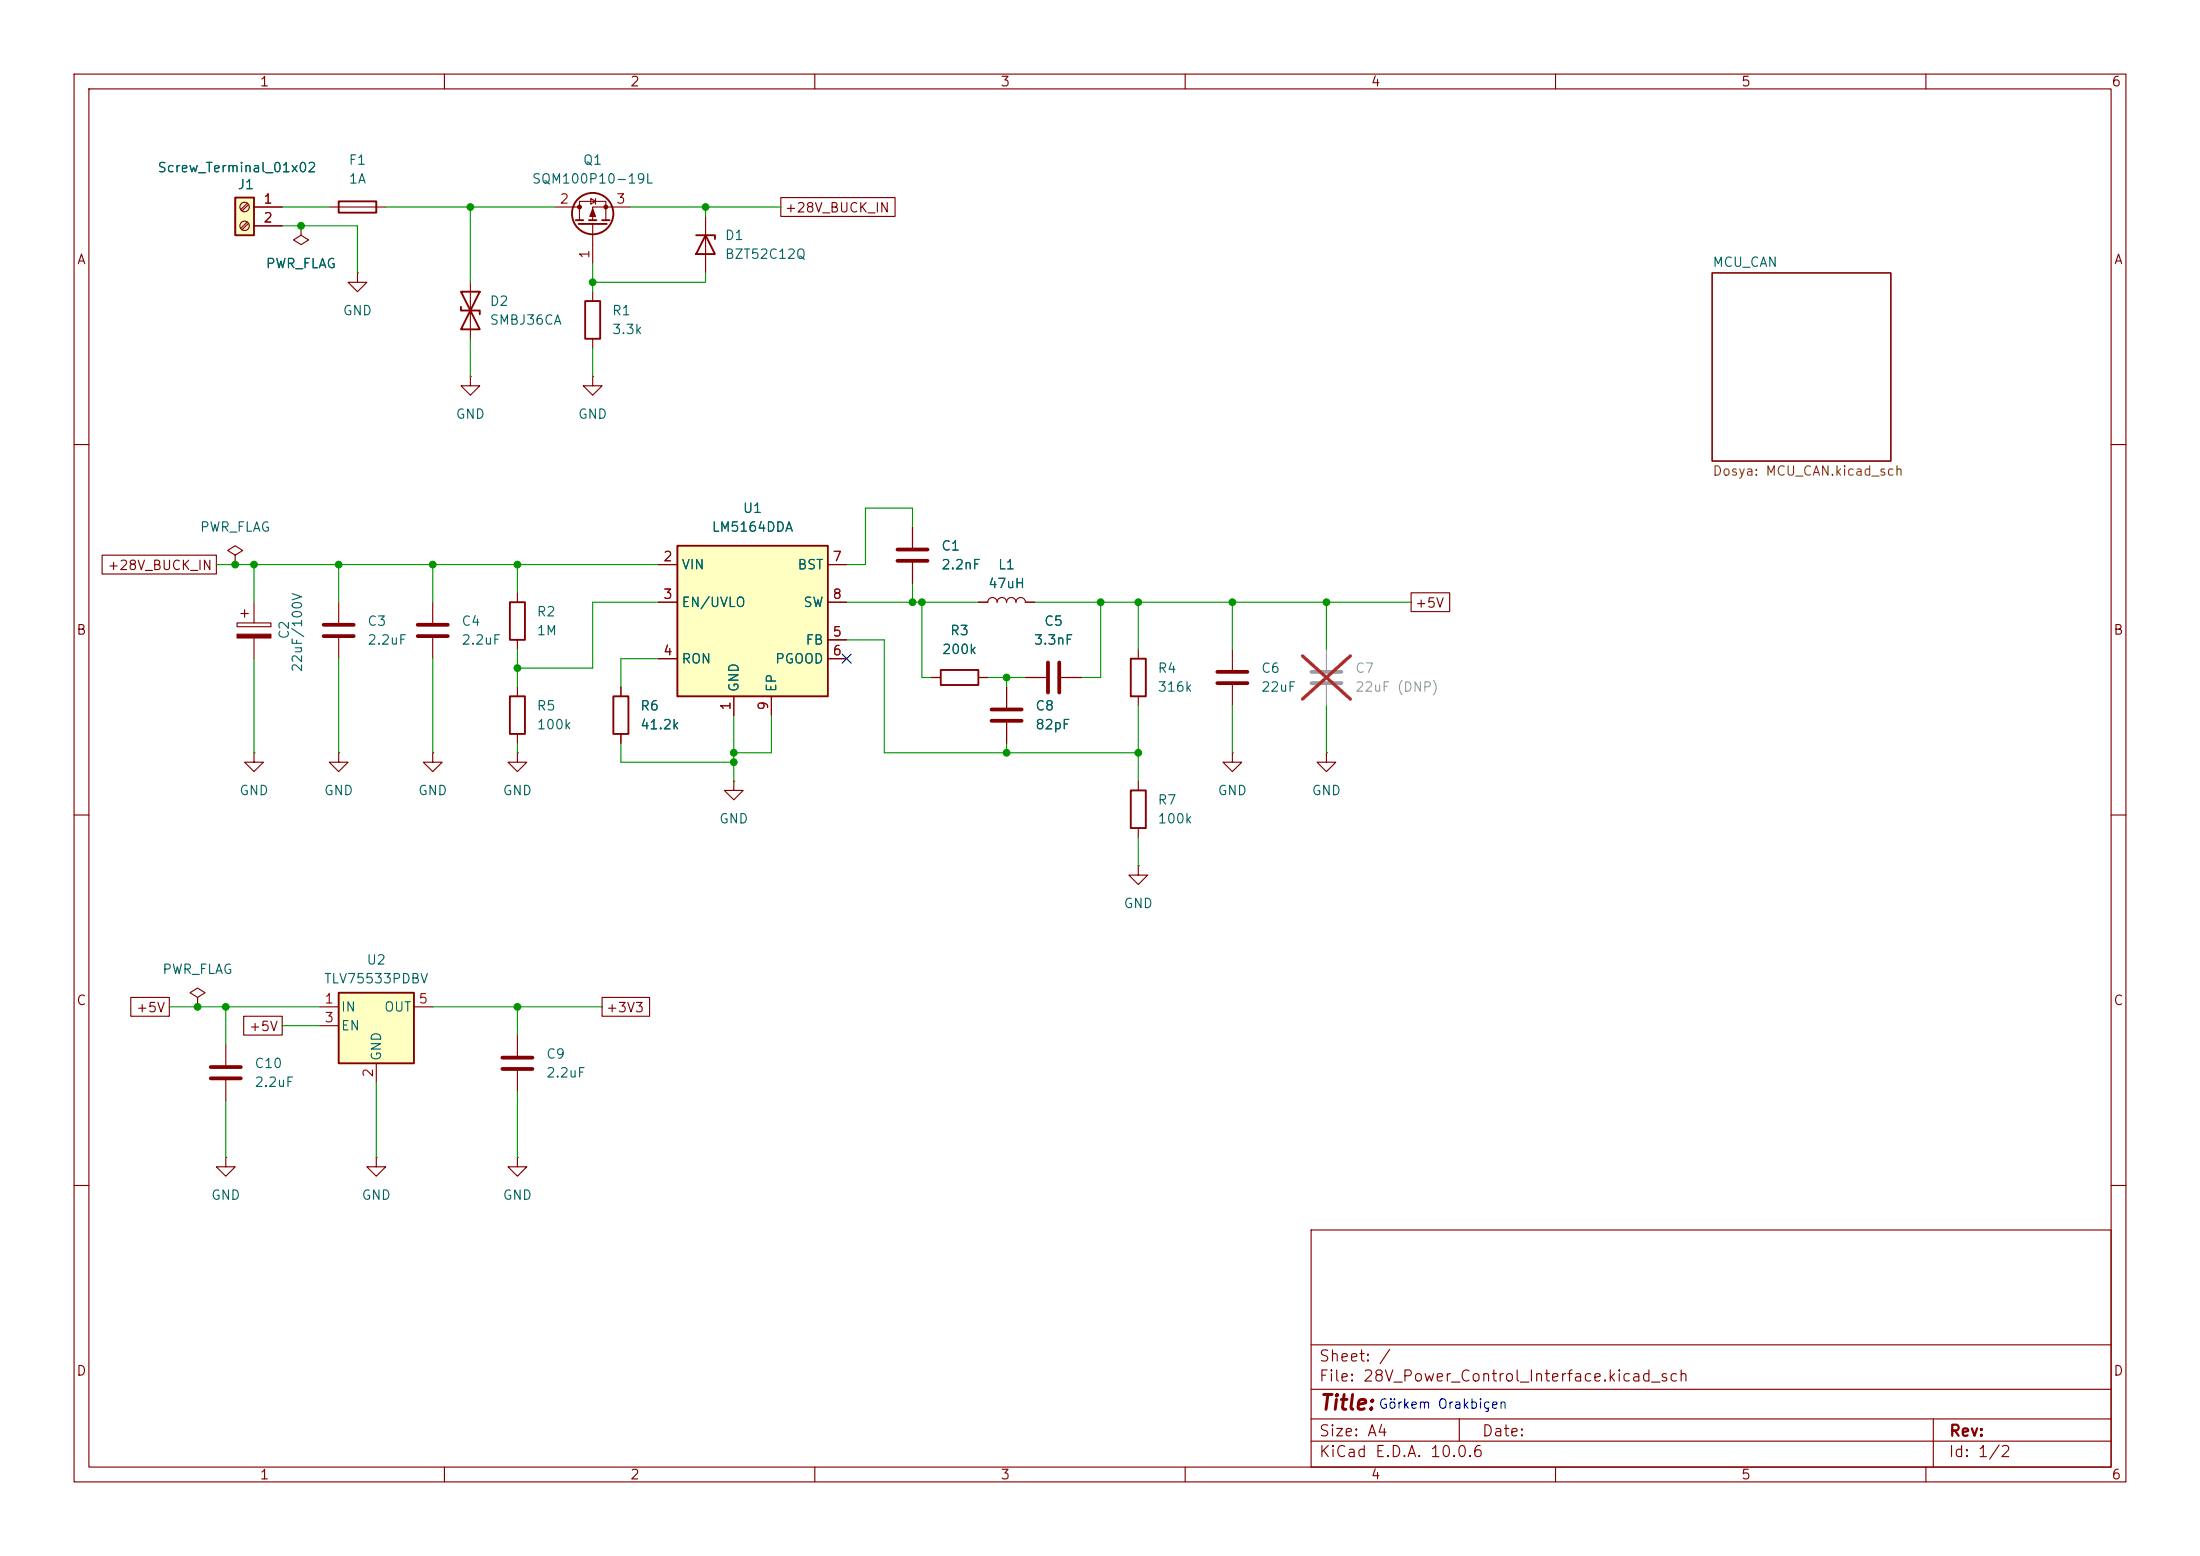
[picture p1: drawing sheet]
<svg xmlns="http://www.w3.org/2000/svg" width="297mm" height="210mm" viewBox="0 0 297 210" stroke-linecap="round" stroke-linejoin="round" font-family="sans-serif">
<g fill="none" stroke="#840000" stroke-width=".15">
<path d="M10 10h277v190h-277zM12 12h273v186h-273zM60 10v2M110 10v2M160 10v2M210 10v2M260 10v2M95.2 29.2v7.6M231.1 36.8h24.2v25.4h-24.2zM80 50.8v1.3h1.3l-1.3 1.2-1.3-1.2h1.3M80 50.8h.1M10 60h2"/>
<path d="M285 60h2M10 110h2M166.4 101.6v1.3h1.2l-1.2 1.2-1.3-1.2h1.3M166.4 101.6h.1M285 110h2M10 160h2M177 166h108v32h-108zM285 160h2M60 198v2M110 198v2M160 198v2M177 194.5h108"/>
<path d="M177 191.5h108M177 187.5h108M177 181.5h108M197 191.5v3M210 198v2M260 198v2M261 191.5v6.5"/>
</g>
<path d="M177 92.2h4.1M177 90.7h4.1" fill="none" stroke="#a1a1a1" stroke-width=".51"/>
<path d="M179.1 87.6v2.8M179.1 92.5v2.8" fill="none" stroke="#a1a1a1" stroke-width=".15"/>
<path d="M175.8 88.5l6.5 5.9M182.3 88.5l-6.5 5.9" fill="none" stroke="#e12e31" stroke-width=".46"/>
<path d="M94 31.8h2.5v.5M95.2 31.8l1.3 2.5h-2.5z" fill="none" stroke="#840000" stroke-width=".25"/>
<path d="M31.7 26.7h2.6v5.1h-2.6z" fill="#ffffc2"/>
<path d="M31.7 26.7h2.6v5.1h-2.6zM62.2 39.4l2.6 5.1h-2.6l2.6-5.1zM62.2 41.4v.5h2.6v.5M79 40.6h2v5.1h-2zM127 90.4h5.1v2.1h-5.1z" fill="none" stroke="#840000" stroke-width=".25"/>
<g fill="none" stroke="#840000" stroke-width=".15">
<path d="M33.4 27.4l-.9 .9M33.4 30l-.9 .8M33.6 27.6l-.9 .8M33.6 30.1l-.9 .9M34.3 27.9h3.8M34.3 30.5h3.8M63.5 38.1v7.6M80 39.4v1.2M63.5 50.8v1.3h1.3l-1.3 1.2-1.3-1.2h1.3M63.5 50.8h.1M80 45.7v1.3M125.7 91.4h1.3"/>
<path d="M132.1 91.4h1.2M135.9 92.7v2.8M135.9 97.5v2.8M138.4 91.4h2.8M143.3 91.4h2.7M50.8 156.2v1.3h1.3l-1.3 1.3-1.3-1.3h1.3M50.8 156.2h.1"/>
<circle cx="33" cy="30.5" r=".63"/>
<circle cx="33" cy="27.9" r=".63"/>
</g>
<path d="M133.9 97.3h4M133.9 95.8h4M141.5 89.4v4.1M143 89.4v4.1" fill="none" stroke="#840000" stroke-width=".51"/>
<path d="M45.7 134h10.2v9.5h-10.2z" fill="#ffffc2"/>
<g fill="none" stroke="#840000" stroke-width=".25">
<path d="M45.7 27.2h5.1v1.5h-5.1zM77.7 29.7h1M78.1 30.2h3.8M79.5 29.7h1M81.3 29.7h1M152.7 88.9h2v5.1h-2zM152.7 106.7h2v5.1h-2zM45.7 134h10.2v9.5h-10.2z"/>
<circle cx="80" cy="28.8" r="2.79"/>
</g>
<g fill="none" stroke="#840000" stroke-width=".15">
<path d="M40.6 30.5v1.3l1.1 .6-1.1 .6-1-.6 1-.6M40.6 30.5h.1M44.4 27.9h7.7M48.3 36.8v1.3h-1.3l1.3 1.3 1.2-1.3h-1.2M48.3 36.8h.1M74.9 27.9h3.3M78.2 29.7v-2.5h3.6v2.5M79.8 26.8l.6 .4-.6 .4zM80 30.2v5.4M80.4 26.8v.8M85.1 27.9h-5.1v1.8M31.7 74.9l1.1-.6-1.1-.6-1 .6 1 .6v1.3"/>
<path d="M31.7 76.2h.1M123.2 71.1v2.8M123.2 75.9v2.8M32 84.1h4.6v.5h-4.6zM32.5 82.8h1M33 82.3v1M34.3 81.3v2.8M34.3 86.1v2.8M45.7 81.3v2.8M45.7 86.1v2.8M132.1 81.3h1.2a.64 .64 0 0 1 .7-.7 .64 .64 0 0 1 .6 .7 .64 .64 0 0 1 .7-.7 .64 .64 0 0 1 .6 .7 .64 .64 0 0 1 .6-.7 .64 .64 0 0 1 .7 .7 .64 .64 0 0 1 .6-.7 .64 .64 0 0 1 .6 .7h1.3M153.7 87.6v1.3"/>
<path d="M153.7 94v1.3M166.4 87.6v2.8M166.4 92.5v2.8M34.3 101.6v1.3h1.3l-1.3 1.2-1.3-1.2h1.3M34.3 101.6h.1M45.7 101.6v1.3h1.3l-1.3 1.2-1.3-1.2h1.3M45.7 101.6h.1M58.4 101.6v1.3h1.3l-1.3 1.2-1.3-1.2h1.3M58.4 101.6h.1M153.7 116.8v1.3h1.2l-1.2 1.3-1.3-1.3h1.3M153.7 116.8h.1M153.7 105.4v1.3"/>
<path d="M153.7 111.8v1.2M179.1 101.6v1.3h1.2l-1.2 1.2-1.3-1.2h1.3M179.1 101.6h.1M43.2 135.9h2.5M43.2 138.4h2.5M55.9 135.9h2.5M30.5 141v2.8M30.5 145.8v2.8M50.8 143.5v2.6"/>
</g>
<path d="M121.2 75.7h4M121.2 74.2h4M43.7 85.9h4.1M43.7 84.3h4.1M164.3 92.2h4.1M164.3 90.7h4.1M28.4 144h4.1M28.4 145.5h4.1" fill="none" stroke="#840000" stroke-width=".51"/>
<g fill="#840000" stroke="#840000" stroke-width=".15">
<path d="M80 28.2l.4 1h-.8z"/>
<path d="M32 85.6h4.6v.5h-4.6z"/>
<circle cx="78.2" cy="27.9" r=".25"/>
<circle cx="81.8" cy="27.9" r=".25"/>
</g>
<path d="M91.4 73.7h20.4v20.3h-20.4z" fill="#ffffc2"/>
<path d="M91.4 73.7h20.4v20.3h-20.4zM68.8 94h2.1v5.1h-2.1zM68.8 81.3h2.1v5.1h-2.1zM82.8 94h2v5.1h-2z" fill="none" stroke="#840000" stroke-width=".25"/>
<g fill="none" stroke="#840000" stroke-width=".15">
<path d="M34.3 27.9h3.8M34.3 30.5h3.8M40.6 30.5h.1M105.4 26.7h15.4v2.5h-15.4zM13.8 74.9h15.4v2.6h-15.4zM88.9 76.2h2.5M111.8 76.2h2.5M123.2 71.1v2.8M123.2 75.9v2.8M58.4 81.3v2.8M58.4 86.1v2.8M69.8 80v1.3"/>
<path d="M69.8 86.4v1.2M69.8 92.7v1.3M69.8 99.1v1.2M83.8 92.7v1.3M83.8 99.1v1.2M88.9 81.3h2.5M88.9 88.9h2.5M99.1 94v2.5M104.1 94v2.5M111.8 81.3h2.5M111.8 88.9h2.5M111.8 86.4h2.5"/>
<path d="M125.7 91.4h1.3M132.1 81.3h1.2M132.1 91.4h1.2M135.9 92.7v2.8M135.9 97.5v2.8M138.4 81.3h1.3M138.4 91.4h2.8M143.3 91.4h2.7M190.5 80h5.2v2.6h-5.2zM69.8 101.6v1.3h1.3l-1.3 1.2-1.2-1.2h1.2M69.8 101.6h.1M99.1 105.4v1.3h1.2l-1.2 1.3-1.3-1.3h1.3"/>
<path d="M99.1 105.4h.1M17.7 134.6h5.2v2.6h-5.2zM26.7 134.6l1-.6-1-.6-1 .6 1 .6v1.3M26.7 135.9h.1M32.9 137.2h5.2v2.5h-5.2zM69.8 139.7v2.8M81.3 134.6h6.4v2.6h-6.4zM30.5 156.2v1.3h1.2l-1.2 1.3-1.3-1.3h1.3M30.5 156.2h.1M69.8 156.2v1.3h1.3l-1.3 1.3-1.2-1.3h1.2M69.8 156.2h.1M69.8 144.5v2.8"/>
</g>
<path d="M56.4 85.9h4.1M56.4 84.3h4.1M67.8 142.7h4.1M67.8 144.3h4.1" fill="none" stroke="#840000" stroke-width=".51"/>
<g fill="none" stroke="#009600" stroke-width=".15">
<path d="M38.1 27.9h6.3M38.1 30.5h10.2v6.3M52.1 27.9h22.8M63.5 27.9v10.2M80 35.6v3.8M85.1 27.9h20.3M95.2 27.9v1.3M95.2 36.8v1.3h-15.2M63.5 45.7v5.1M80 47v3.8M29.2 76.2h59.7M34.3 76.2v5.1"/>
<path d="M45.7 76.2v5.1M58.4 76.2v5.1M69.8 76.2v3.8M123.2 71.1v-2.5h-6.4v7.6h-2.5M123.2 78.7v2.6M34.3 88.9v12.7M45.7 88.9v12.7M58.4 88.9v12.7M69.8 87.6v5.1M88.9 81.3h-8.9v8.9h-10.2M88.9 88.9h-5.1v3.8M99.1 96.5v8.9"/>
<path d="M104.1 96.5v5.1h-5M114.3 81.3h17.8M114.3 86.4h5.1v15.2h34.3M124.5 81.3v10.1h1.2M133.3 91.4h5.1M135.9 91.4v1.3M139.7 81.3h50.8M148.6 81.3v10.1h-2.6M153.7 81.3v6.3M153.7 95.3v10.1M166.4 81.3v6.3M166.4 95.3v6.3"/>
<path d="M179.1 81.3v6.3M179.1 95.3v6.3M69.8 100.3v1.3M83.8 100.3v2.6h15.3M135.9 100.3v1.3M153.7 113v3.8M22.9 135.9h20.3M30.5 135.9v5.1M38.1 138.4h5.1M58.4 135.9h22.9M69.8 135.9v3.8M30.5 148.6v7.6"/>
<path d="M50.8 146.1v10.1M69.8 147.3v8.9"/>
</g>
<path d="M113.7 88.3l1.2 1.2M114.9 88.3l-1.2 1.2" fill="none" stroke="#000084" stroke-width=".15"/>
<g fill="#009600" stroke="#009600" stroke-width=".14">
<circle cx="95.2" cy="27.9" r=".46"/>
<circle cx="80" cy="38.1" r=".46"/>
<circle cx="63.5" cy="27.9" r=".46"/>
<circle cx="40.6" cy="30.5" r=".46"/>
<circle cx="99.1" cy="101.6" r=".46"/>
<circle cx="99.1" cy="102.9" r=".46"/>
<circle cx="123.2" cy="81.3" r=".46"/>
<circle cx="124.5" cy="81.3" r=".46"/>
<circle cx="135.9" cy="91.4" r=".46"/>
<circle cx="135.9" cy="101.6" r=".46"/>
<circle cx="153.7" cy="101.6" r=".46"/>
<circle cx="148.6" cy="81.3" r=".46"/>
<circle cx="153.7" cy="81.3" r=".46"/>
<circle cx="179.1" cy="81.3" r=".46"/>
<circle cx="166.4" cy="81.3" r=".46"/>
<circle cx="34.3" cy="76.2" r=".46"/>
<circle cx="58.4" cy="76.2" r=".46"/>
<circle cx="45.7" cy="76.2" r=".46"/>
<circle cx="31.7" cy="76.2" r=".46"/>
<circle cx="69.8" cy="90.2" r=".46"/>
<circle cx="69.8" cy="76.2" r=".46"/>
<circle cx="69.8" cy="135.9" r=".46"/>
<circle cx="30.5" cy="135.9" r=".46"/>
<circle cx="26.7" cy="135.9" r=".46"/>
</g>
<text font-size="2" fill="#840000" x="178" y="190.8">Title:</text>
<g font-size="1.5" fill="#840000">
<text x="178" y="184.1">Sheet: /</text>
<text x="178" y="186.8">File: 28V_Power_Control_Interface.kicad_sch</text>
<text x="178" y="197">KiCad E.D.A. 10.0.6</text>
<text x="178" y="194.2">Size: A4</text>
<text x="200" y="194.2">Date:</text>
<text x="263" y="197">Id: 1/2</text>
<text x="263" y="194.2">Rev:</text>
</g>
<g font-size="1.3" fill="#840000">
<text x="35" y="12">1</text>
<text x="85" y="12">2</text>
<text x="135" y="12">3</text>
<text x="185" y="12">4</text>
<text x="235" y="12">5</text>
<text x="285" y="12">6</text>
<text x="105.9" y="29">+28V_BUCK_IN</text>
<text x="10.3" y="36">A</text>
<text x="285.3" y="36">A</text>
<text x="14.4" y="77.3">+28V_BUCK_IN</text>
<text x="190.9" y="82.3">+5V</text>
<text x="10.2" y="86">B</text>
<text x="285.2" y="86">B</text>
<text x="10.2" y="136">C</text>
<text x="18.3" y="136.9">+5V</text>
<text x="81.7" y="136.9">+3V3</text>
<text x="285.2" y="136">C</text>
<text x="33.5" y="139.5">+5V</text>
<text x="10.2" y="186">D</text>
<text x="285.2" y="186">D</text>
<text x="35" y="200">1</text>
<text x="85" y="200">2</text>
<text x="135" y="200">3</text>
<text x="185" y="200">4</text>
<text x="235" y="200">5</text>
<text x="285" y="200">6</text>
</g>
<g font-size="1.3" fill="#006464">
<text x="21.2" y="23.6">Screw_Terminal_01x02</text>
<text x="47" y="22.6">F1</text>
<text x="78.6" y="22.6">Q1</text>
<text x="32" y="25.9">J1</text>
<text x="47" y="25.1">1A</text>
<text x="71.7" y="25.1">SQM100P10-19L</text>
<text x="97.8" y="32.7">D1</text>
<text x="97.8" y="35.3">BZT52C12Q</text>
<text x="35.8" y="36.5">PWR_FLAG</text>
<text x="66" y="41.6">D2</text>
<text x="231.1" y="36.3">MCU_CAN</text>
<text x="46.2" y="42.9">GND</text>
<text x="66" y="44.1">SMBJ36CA</text>
<text x="82.5" y="42.9">R1</text>
<text x="82.5" y="45.4">3.3k</text>
<text x="61.4" y="56.8">GND</text>
<text x="77.9" y="56.8">GND</text>
<text x="100.2" y="69.5">U1</text>
<text x="26.9" y="72.1">PWR_FLAG</text>
<text x="91.9" y="77.2">VIN</text>
<text x="96" y="72.1">LM5164DDA</text>
<text x="107.6" y="77.2">BST</text>
<text x="127" y="74.6">C1</text>
<text x="127" y="77.2">2.2nF</text>
<text x="134.6" y="77.2">L1</text>
<text x="72.4" y="83.5">R2</text>
<text x="91.9" y="82.2">EN/UVLO</text>
<text x="108.4" y="82.2">SW</text>
<text x="133.3" y="79.7">47uH</text>
<text x="39.3" y="86.4" transform="rotate(-90 39.3 86.4)">C2</text>
<text x="49.5" y="84.8">C3</text>
<text x="49.5" y="87.3">2.2uF</text>
<text x="62.2" y="84.8">C4</text>
<text x="62.2" y="87.3">2.2uF</text>
<text x="72.4" y="86.1">1M</text>
<text x="91.9" y="89.9">RON</text>
<text x="104.6" y="89.9">PGOOD</text>
<text x="108.7" y="87.3">FB</text>
<text x="127.1" y="88.6">200k</text>
<text x="128.2" y="86.1">R3</text>
<text x="139.5" y="87.3">3.3nF</text>
<text x="140.9" y="84.8">C5</text>
<text x="41.1" y="90.8" transform="rotate(-90 41.1 90.8)">22uF/100V</text>
<text x="100" y="93.5" transform="rotate(-90 100 93.5)">GND</text>
<text x="105.1" y="93.5" transform="rotate(-90 105.1 93.5)">EP</text>
<text x="156.2" y="91.1">R4</text>
<text x="156.2" y="93.7">316k</text>
<text x="170.2" y="91.1">C6</text>
<text x="170.2" y="93.7">22uF</text>
<text x="72.4" y="96.2">R5</text>
<text x="72.4" y="98.8">100k</text>
<text x="86.3" y="96.2">R6</text>
<text x="86.3" y="98.8">41.2k</text>
<text x="139.7" y="96.2">C8</text>
<text x="139.7" y="98.8">82pF</text>
<text x="32.2" y="107.6">GND</text>
<text x="43.7" y="107.6">GND</text>
<text x="56.4" y="107.6">GND</text>
<text x="67.8" y="107.6">GND</text>
<text x="164.3" y="107.6">GND</text>
<text x="177" y="107.6">GND</text>
<text x="97" y="111.5">GND</text>
<text x="156.2" y="108.9">R7</text>
<text x="156.2" y="111.5">100k</text>
<text x="151.6" y="122.9">GND</text>
<text x="21.8" y="131.8">PWR_FLAG</text>
<text x="49.4" y="130.5">U2</text>
<text x="43.7" y="133">TLV75533PDBV</text>
<text x="45.9" y="136.9">IN</text>
<text x="51.8" y="136.9">OUT</text>
<text x="45.9" y="139.4">EN</text>
<text x="51.8" y="143.3" transform="rotate(-90 51.8 143.3)">GND</text>
<text x="73.6" y="143.2">C9</text>
<text x="34.3" y="144.5">C10</text>
<text x="34.3" y="147">2.2uF</text>
<text x="73.6" y="145.7">2.2uF</text>
<text x="28.4" y="162.3">GND</text>
<text x="48.7" y="162.3">GND</text>
<text x="67.8" y="162.3">GND</text>
</g>
<g font-size="1.3" fill="#a90000">
<text x="35.5" y="27.8">1</text>
<text x="75.5" y="27.8">2</text>
<text x="83.1" y="27.8">3</text>
<text x="35.5" y="30.3">2</text>
<text x="79.9" y="35" transform="rotate(-90 79.9 35)">1</text>
<text x="89.4" y="76.1">2</text>
<text x="112.3" y="76.1">7</text>
<text x="89.4" y="81.1">3</text>
<text x="112.3" y="81.1">8</text>
<text x="89.4" y="88.8">4</text>
<text x="112.3" y="86.2">5</text>
<text x="112.3" y="88.8">6</text>
<text x="98.9" y="96" transform="rotate(-90 98.9 96)">1</text>
<text x="104" y="96" transform="rotate(-90 104 96)">9</text>
<text x="43.7" y="135.8">1</text>
<text x="56.4" y="135.8">5</text>
<text x="43.7" y="138.3">3</text>
<text x="50.7" y="145.5" transform="rotate(-90 50.7 145.5)">2</text>
</g>
<text font-size="1.3" fill="#725600" x="231.1" y="64.5">Dosya: MCU_CAN.kicad_sch</text>
<g font-size="1.3" fill="#989898">
<text x="182.9" y="91.1">C7</text>
<text x="182.9" y="93.7">22uF (DNP)</text>
</g>
<text font-size="1.3" fill="#0000c2" x="186" y="190.5">Görkem Orakbiçen</text>
</svg>
